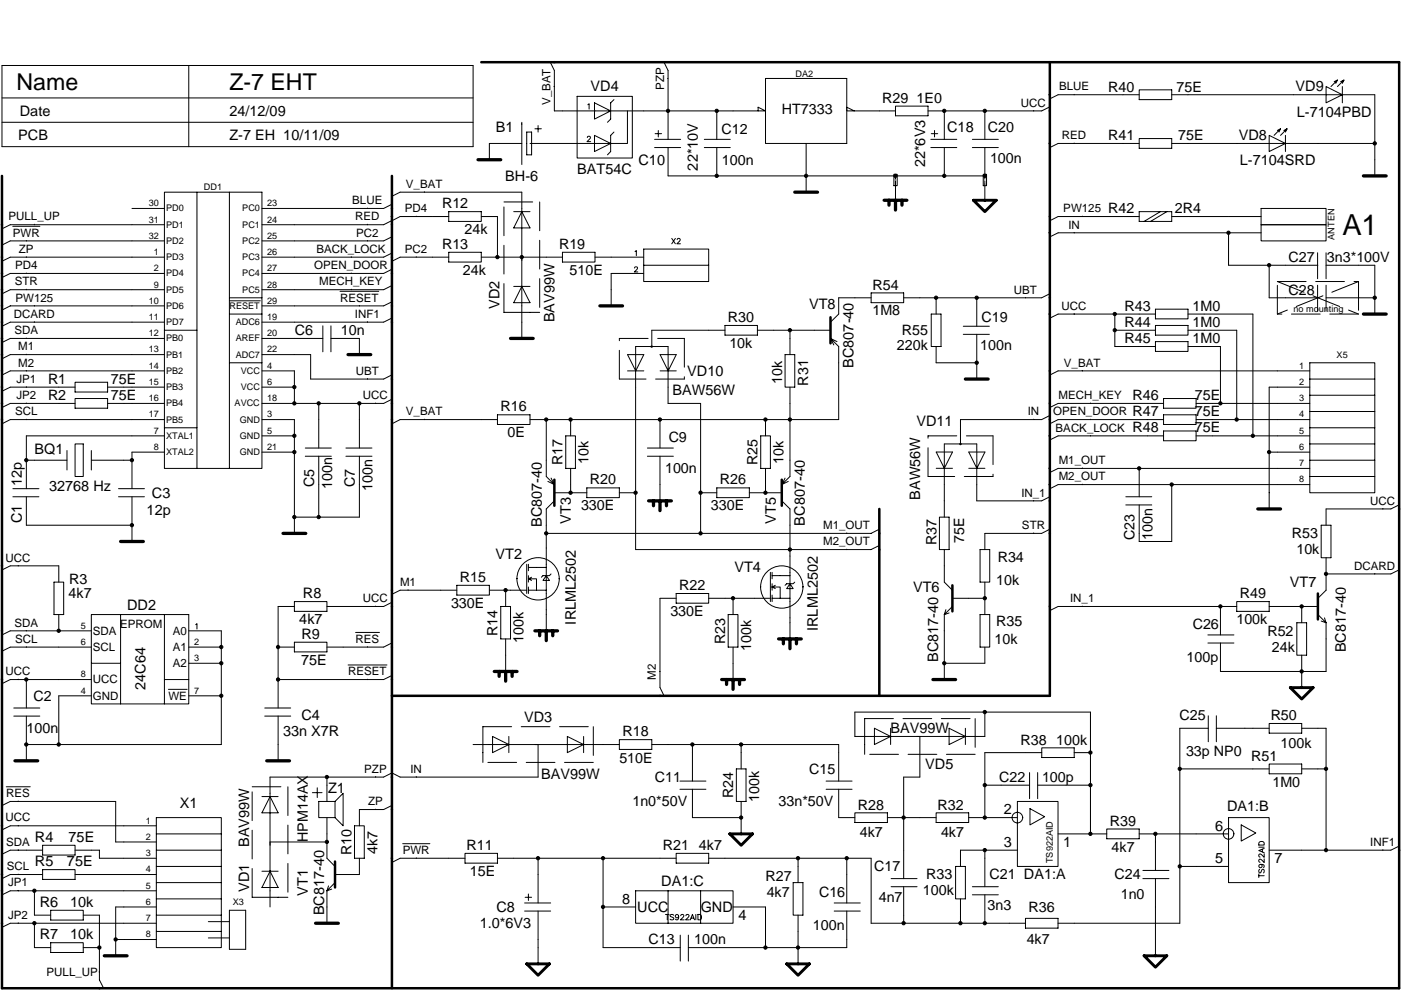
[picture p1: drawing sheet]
<svg xmlns="http://www.w3.org/2000/svg" width="297mm" height="210mm" viewBox="0 0 297 210" stroke-linecap="round" stroke-linejoin="round" font-family="sans-serif">
<path d="M102 13.2h194.6v196.3h-296.2v-172.2M222.6 13.2v134.3h-139.5M83.1 37.3v172.2M176.1 67.3v5.5M117.5 101.7v5.5M165.8 101.7v5.5M186.4 107.9v39.6M201.9 124.1v5.5M279.4 125.8v5.5M71 182.7v5.5" fill="none" stroke="#000" stroke-width=".53"/>
<g fill="none" stroke="#000" stroke-width=".21">
<path d="M.4 13.9h99.9v17.2h-99.9zM40 13.9v17.2M116.7 13.2l.8 1.7v8.6h12M117.5 18.4h.1M140.8 13.2l.8 1.7v1.7M141.6 16.6v12.9M162.3 16.6h17.2v13.8h-17.2zM241.5 19h6.9v2.1h-6.9zM281.2 18.4l3.4 1.7-3.4 1.7zM283.2 17.7l.4-.7-1.4 1.4M283.6 17l-.7 .3M284.6 17.7l.3-.7-1.3 1.4"/>
<path d="M284.6 18.4v3.4M284.9 17l-.7 .3M.4 25.9h99.9M.4 20.8h99.9M110.6 30.4h-6.8v3.5M110.6 25.9v9M111.7 28h1v4.8h-1zM113.4 27.3h1.4M114.1 26.6v1.4M122.4 20.4h11.7v13.1h-11.7zM124.5 29.2l.2-.3h.4l.1 .2-.1 .2-.6 .7h.7M124.6 22.2l.3-.2v1.1"/>
<path d="M126 21.8l3.5 1.7-3.5 1.8zM126 28.7l3.5 1.7-3.5 1.7zM129.6 23.5h32.7l-1.6-.8v.8M130.2 21.1l-.7 .7v3.5l-.7 .6M130.2 28l-.7 .7v3.4l-.7 .7M133 23.5v6.9h-20.6M138.8 29.5h5.5M138.8 31.3h5.5M138.9 28.3h1.4M139.6 27.7v1.3M141.6 31.3v6h67.2M149.3 29.5h5.5"/>
<path d="M149.3 31.3h5.5M152 23.5v6M152 31.3v6M170.9 30.4v10.3M181.1 23.5l-1.6-.8v.8h10.4M189.5 37h.7v2.4h-.7zM189.9 22.5h6.9v2.1h-6.9zM189.9 37.3v.7M189.9 38.3v4.2M197.4 29.5h5.5M197.4 31.3h5.5M197.4 28.3h1.4"/>
<path d="M198.1 27.7v1.3M200.2 23.5v6M200.2 31.3v6M206.2 29.5h5.5M206.2 31.3h5.5M208.5 37h.7v2.4h-.7zM208.8 23.5v6M208.8 31.3v6.7M208.8 38.3v4.2M219.2 23.4v.1M222.6 22.6l-1.8 .9h-24M227.8 20v.1"/>
<path d="M227.8 30.3v.1M241.5 29.4h6.9v2.1h-6.9zM241.5 30.4h-17.2l-1.7 .9M241.5 20.1h-17.2l-1.7 .9M248.4 20.1h43.1v17.2M248.4 30.4h43.1M269.1 28.7l3.4 1.7-3.4 1.7zM271.2 28l.3-.7-1.4 1.4M271.5 27.3l-.7 .4M272.5 28l.4-.7-1.4 1.4M272.5 28.7v3.4M272.9 27.3l-.7 .4"/>
<path d="M2.7 48h5.8M5.6 51v.1M5.6 54.4v.1M5.6 57.9v.1M7.3 47.5v.1M28 44.2h6.9M34.9 40.7h20.6v58.6h-20.6zM34.9 54.5h-32.7l-1.8 .9M34.9 58h-32.7l-1.8 .8M34.9 51.1h-32.7l-1.8 .9M34.9 47.6h-32.7l-1.8 .9M41.8 40.7v58.6"/>
<path d="M48.6 40.7v58.6M74.5 54.4v.1M74.5 57.9v.1M77.9 44.1v.1M77.9 47.5v.1M77.9 51v.1M83.1 53.7l-1.8 .8h-25.8M83.1 57.1l-1.8 .9h-25.8M83.1 50.2l-1.8 .9h-25.8M83.1 43.3l-1.8 .9h-25.8M83.1 46.8l-1.8 .8h-25.8M83.1 41.6l1.7-.9h25.8v31.1"/>
<path d="M88.3 45.8v.1M88.3 54.4v.1M90 40.7h.1M95.1 53.5h6.9v2.1h-6.9zM95.1 44.9h6.9v2h-6.9zM95.1 54.5h-10.3l-1.7 .9M95.1 45.9h-10.3l-1.7 .9M102 54.5h17.2M102 45.9h3.5v8.6M108.9 44.9h3.5M110.6 44.9l1.8 3.4h-3.5zM119.2 53.5h7v2.1h-7z"/>
<path d="M126.2 54.5h10.3M134.5 56.8l.2-.2 .5 .2-.2 .3-.5 .6h.7M134.6 53.3l.3-.2v1.1M136.5 52.8h13.8v6.9h-13.8zM136.5 58h-6.9v6.9M136.5 56.2h13.8M142.4 50.5l.8 1.2M143.2 50.5l-.8 1.2M143.6 50.8l.1-.2 .3-.1 .2 .4-.7 .8h.8M227.8 49.3v.1M229.5 45.8v.1M241.5 45.9h-17.2l-1.7 .9"/>
<path d="M241.5 44.9h6.9v2h-6.9zM246 44.9l-3.4 2M247.4 44.9l-3.5 2M248.4 45.9h19M260.5 49.4v6.8h18.9M267.4 44.2h13.8v3.4h-13.8zM267.4 47.6h13.8v3.5h-13.8zM267.4 49.4h-43.1l-1.7 .8M269.1 56.2v6.9h10.3M279.4 53.6v5.5M281.2 53.6v5.5M281.2 56.2h10.3v10.4"/>
<path d="M5.6 61.3v.1M5.6 71.7v.1M5.6 75.1v.1M5.6 78.5v.1M7.3 64.8v.1M7.3 68.2v.1M34.9 75.2h-32.7l-1.8 .9M34.9 78.6h-32.7l-1.8 .9M34.9 71.8h-32.7l-1.8 .8M34.9 61.4h-32.7l-1.8 .9M34.9 64.9h-32.7l-1.8 .8M34.9 68.3h-32.7l-1.8 .9"/>
<path d="M34.9 70h6.9M48.6 63.1h6.9M48.6 66.6h6.9M48.6 76.9h6.9M48.7 63.8h6.5M55.5 75.2h10.4v5.2h15.4l1.8-.9M55.5 78.6h6.9v6.9M55.5 71.8h12.9M68.4 69.1v5.5M70.2 71.8h6v3.4M70.2 69.1v5.5M72.1 61.8h8.2"/>
<path d="M74.5 61.3v.1M76.2 64.8v.1M77.9 68.2v.1M83.1 60.5l-1.8 .9h-25.8M83.1 67.4l-1.8 .9h-25.8M83.1 64l-1.8 .9h-25.8M108.9 60.7h3.5M110.6 60.7l1.8 3.5h-3.5zM133.1 75.2h3.4l-1.7 3.4zM133.1 78.6h3.4M134.8 78.6v37.9h49.9l1.7-.8M134.8 78.6v-5.1h6.8l.1 5.1"/>
<path d="M140 75.2h3.4l-1.7 3.4zM140 78.6h3.4M141.6 78.6v6.9h6.9v27.6M153.7 69h6.9v2.1h-6.9zM153.7 70h-15.5v3.5M160.6 70h15.5M166.5 75.2h2v6.9h-2zM167.5 70v5.2M176.1 71.8l.7 1.3M177.5 72.4l-1.4-.6 1.7 1.7v15.5h-65.4M184.7 62.1h6.9v2.1h-6.9zM184.7 63.1h-6.9v3.5l-1.7 1.7"/>
<path d="M197.4 66.6h2.1v6.9h-2.1zM198.5 73.5v3.4h8.6M198.5 63.1v3.5M204.2 69.2h5.6M204.2 70.9h5.6M207.1 63.1v6.1M207.1 70.9v9.5M217.4 63.1h.1M222.6 62.3l-1.8 .8h-29.2M227.8 66.5v.1M229.5 78.5v.1M236.4 66.6v6.9h8.6"/>
<path d="M236.4 70h8.6M245 72.4h6.9v2.1h-6.9zM245 65.6h6.9v2h-6.9zM245 69h6.9v2.1h-6.9zM245 66.6h-20.7l-1.7 .9M251.9 70h10.3v19M251.9 66.6h13.7v25.8M251.9 73.5h6.9v12M277.7 76.9h13.8v27.6h-13.8zM277.7 78.6h-53.4l-1.7 .9M279.4 60.5v5.5M281.2 63.1h10.3"/>
<path d="M281.2 60.5v5.5M5.6 82v.1M5.6 85.4v.1M5.6 88.9v.1M5.6 97.6h8.6M14.2 95.5v4.2M15.9 81h6.9v2.1h-6.9zM15.9 84.5h6.9v2.1h-6.9zM15.9 94.1h1.7v6.9h-1.7zM15.9 85.5h-13.7l-1.8 .9M15.9 82.1h-13.7l-1.8 .9M19.4 97.6h8.6"/>
<path d="M19.4 95.5v4.2M22.8 85.5h12.1M22.8 82.1h12.1M34.9 89h-32.7l-1.8 .9M34.9 95.9h-6.9v7.7M34.9 92.4h-29.3v11.2M34.9 90.7h6.9M55.5 89h6.9v24.1M55.5 82.1h6.9M55.5 92.4h6.9M55.5 95.9h6.9M64.7 96.7h5.5"/>
<path d="M64.7 95h5.5M67.6 85.5v9.5M67.6 96.7v12.9M73.3 96.7h5.6M73.3 95h5.6M76.2 85.5v9.5M76.2 96.7v12.9h-13.8M77.9 80.3v.1M79.6 85.4v.1M83.1 84.6l-1.8 .9h-25.8M90 88.9v.1M105.5 87.9h6.9v2.1h-6.9z"/>
<path d="M105.5 89h-20.7l-1.7 .9M115.8 89v12l1.7 1.7-1.3-.6M119.9 92.4h2.1v6.9h-2.1zM121 89v3.4M121 99.3v5.2M137.3 96.7h5.5M137.3 95h5.5M139.9 89v6M139.9 96.7v9.5M161.3 92.4h2v6.9h-2zM162.3 89v3.4M162.3 99.3v5.2"/>
<path d="M167.5 82.1v18.9l-1.7 1.7 1.3-.6M198.5 99.3h3.4M198.5 95.8h3.4l-1.7 3.5zM205.4 99.3h3.4M205.4 95.8h3.4l-1.7 3.5zM207.1 99.3v6.9h13.7l1.8-.9M207.1 99.3v-5.2h-6.9v15.5M219.2 89h-15.6v5.1M222.6 88.1l-1.8 .9-1.6-.1M229.5 99.2v.1M231.2 85.4v.1M231.2 88.9v.1"/>
<path d="M231.2 92.3v.1M241.5 99.3v6M246.7 87.9h6.9v2.1h-6.9zM246.7 91.4h6.9v2.1h-6.9zM246.7 84.5h6.9v2.1h-6.9zM246.7 85.5h-22.4l-1.7 .9M246.7 89h-22.4l-1.7 .9M246.7 92.4h-22.4l-1.7 .9M253.6 85.5h24.1M253.6 89h24.1M253.6 92.4h24.1M269.1 95.9h8.6"/>
<path d="M277.7 82.1h-8.6v25.8M277.7 99.3h-53.4l-1.7 .9M277.7 97.6h13.8M277.7 80.4h13.8M277.7 83.8h13.8M277.7 87.2h13.8M277.7 90.7h13.8M277.7 94.1h13.8M2.7 103.6h5.6M2.7 105.3h5.6M3.9 119.9v.1M5.6 105.3v6.1h22.4"/>
<path d="M25.1 103.6h5.5M25.1 105.3h5.5M28 105.3v9.5M111.7 119.6v6.2M112 119.6v1.4M116.8 101.4l.7 1.3M117.5 106.2l-1.7 1.7v25.9M117.5 104.5h6.9M124.4 103.4h6.9v2.1h-6.9zM131.3 104.5h3.5M148.5 104.5h3.5M152 103.4h6.9v2.1h-6.9z"/>
<path d="M158.9 104.5h6.9M165.8 106.2l1.7 1.7v27.6M166.5 101.4l-.7 1.3M179.5 113v.1M179.5 116.4v.1M186.4 112.2l-1.7 .9h-68.9M199.2 109.6h2v6.9h-2zM200.2 116.5v6.9l1.7 1.7M207.8 116.5h2v6.9h-2zM219.2 106.1v.1M219.2 113v.1M222.6 112.2l-1.8 .9h-12v3.4"/>
<path d="M229.5 102.7h.1M238.7 105.3h5.5M238.7 107.1h5.5M248.4 102.7v12.1h-6.9v-7.7M277.7 102.7h-53.4l-1.7 .9M277.7 101h13.8M280.1 111.4h2.1v6.9h-2.1zM281.2 118.3v6.8l-1.8 1.8M293.2 107.8v.1M296.6 107l-1.7 .9h-13.7v3.5M.4 120.8l1.8-.8h10.3v3.4M5.6 133.7v.1"/>
<path d="M5.6 137.1v.1M11.4 123.4h2.1v6.9h-2.1zM12.5 130.3v3.5M19.4 130.3h20.6v18.9h-20.6zM19.4 133.8h-17.2l-1.8 .8M19.4 137.2h-17.2l-1.8 .9M25.6 130.3v18.9M34.9 130.3v18.9M40 133.8h6.9v24.1h-41.3M40 137.2h6.9M41.5 132.4l.3-.2v1.2M59 137.2h3.4"/>
<path d="M62.4 136.2h6.9v2h-6.9zM62.4 127.6h6.9v2h-6.9zM62.4 128.6h-3.4v21.5M75.4 134.1h5.1M77.9 137.1v.1M79.6 128.5v.1M83.1 136.3l-1.8 .9h-12M83.1 127.7l-1.8 .9h-12M86.5 125.1h-1.7l-1.7 .9M86.5 125.1h10.4M96.9 124.1h6.9v2.1h-6.9zM103.8 125.1h7.9"/>
<path d="M106.2 128.6h2v6.9h-2zM107.2 125.1v3.5M107.2 135.5v6.9M112 122.7h1.7v2.4M112 125.1h3.8M112 122v1.4M112 124.5v1.3M112 120.3h3.8M112 122.7l.7 .4M112.7 122.4l-.7 .3M115.8 122l.7 1.1h-1.4zM116.8 121.7l-.3 .3h-1.4l-.3 .4"/>
<path d="M143.4 125.8h6.9v2.1h-6.9zM143.4 126.9h-3.5v18.9l.9 1.7M150.3 126.9h13M154.4 130.3h2.1v6.9h-2.1zM155.4 126.9v3.4M155.4 137.2v6.9M163.3 121.3v6.3M163.7 124.5h1.7v2.4M163.7 126.9h3.8M163.7 121.3v1.4M163.7 123.8v1.3M163.7 126.2v1.4"/>
<path d="M163.7 122h3.8M163.7 124.5l.7 .3M164.4 124.1l-.7 .4M167.5 123.8l.7 1h-1.4zM168.5 123.4l-.3 .4h-1.4l-.3 .3M200.2 130.3v13.8M200.6 129.3l-.4 1M201.2 130l-1 .3M201.9 126.9h6.9M201.9 128.6l-1.7 1.7M207.8 130.3h2v6.9h-2zM208.8 123.4v6.9"/>
<path d="M208.8 137.2v3.4h-8.6M229.5 128.5v.1M256.1 134.6h5.5M256.1 136.3h5.5M258.8 128.6v6M262.2 127.6h6.9v2h-6.9zM262.2 128.6h-37.9l-1.7 .9M269.1 128.6h10.3M275 132h2v6.9h-2zM276 128.6v3.4M276 138.9v6.9M279.4 130.3l1.8 1.7"/>
<path d="M280.1 131.7l1.1 .3M280.8 131l.4 1M281.2 132v10.4h-22.4v-6.1M291.5 121.6v.1M296.6 120.8l-1.7 .9h-13.7M2.9 150.1h5.5M2.9 151.8h5.5M3.9 144v.1M5.6 144.1v6M5.6 151.8v9.5M19.4 144.1h-17.2l-1.8 .8M19.4 147.5h-6.9v10.4"/>
<path d="M19.4 140.6h6.2M34.9 144.1h5.1M35.7 146.2h4M40 140.6h6.9M40 147.5h6.9M56.1 150.1h5.5M56.1 151.8h5.5M59 151.8v9.5M73.8 141h8.2M77.9 144v.1M83.1 143.2l-1.8 .9h-22.3M100.3 157.9h31"/>
<path d="M104.4 156.1l3.5 1.8-3.5 1.7zM107.9 156.1v3.5M114.1 157.9v6.9h-29.3l-1.7-.9-1.8 .9h-12M120.3 156.1l3.4 1.8-3.4 1.7zM123.7 156.1v3.5M131.3 156.8h6.9v2.1h-6.9zM138.2 157.9h39.6v7.7M139.8 142.4h.1M146.8 157.9v7.7M157.1 157.9v5.1M185.4 154.4l3.4 1.7-3.4 1.8zM188.8 154.4v3.5"/>
<path d="M195 156.1v8.7h-3.4v21.5M201.2 154.4l3.5 1.7-3.5 1.8zM204.7 154.4v3.5M208.8 151v5.1h-27.6v-5.1h50v25.8M220.9 158.6h6.9v2h-6.9zM220.9 159.6h-12.1v13.8M227.8 159.6h3.4M256.2 154.4h-6.1v41.3h-25.8M256.2 151.8v5.5M257.9 154.4h11.2M257.9 151.8v5.5M269.1 153.4h6.9v2h-6.9z"/>
<path d="M276 154.4h5.2v25.9M.4 170.8l1.8-.9h22.3v8.6h8.6M1.3 166.8h5.1M3.9 169.8v.1M3.9 175v.1M9 179.2h6.9v2.1h-6.9zM33.1 173.4h13.8v27.5h-13.8zM33.1 175.1h-30.9l-1.8 .9M33.1 176.8h13.8M55.5 168.9h3.5M57.3 168.9l1.7 3.4h-3.5zM66.2 168.1h2.1"/>
<path d="M67.3 167v2.1M67.6 169.9h3.4v3.5h-3.4zM69.3 173.4v5.1h-12M69.3 169.9v-5.1h-12v27.5M69.3 178.5v3.5l1.7 1.7M71 169.9l1.7-1.7v6.9l-1.7-1.7M75.2 175.1h2v6.9h-2zM79.6 164.7v.1M79.6 171.6h.1M83.1 170.8l-1.8 .8h-5.1v3.5M85.4 178.9h5.7M88.3 164.7v.1"/>
<path d="M144.2 165.6h5.5M144.2 167.3h5.5M146.8 167.3v6.1h10.3M156.1 163h2.1v6.9h-2.1zM157.1 169.9v6.9M175.2 165.6h5.5M175.2 167.3h5.5M177.8 167.3v6.1h3.4M181.2 172.3h6.9v2.1h-6.9zM188.1 173.4h10.4M198.5 172.3h6.9v2.1h-6.9zM205.4 173.4h10.3"/>
<path d="M208.8 166.5h9.5M215.7 169.9h8.6v13.8h-8.6zM218.3 163.8v5.5M218.4 171.4l3.1 1.8-3.1 1.7zM220 166.5h11.2M220 163.8v5.5M224.3 176.8h10.4M234.7 175.8h6.8v2h-6.8zM241.5 176.8h19M245 176.8v7.8M250.1 163h19M260.5 173.4h8.6v13.7h-8.6z"/>
<path d="M263.2 174.9l3.1 1.7-3.1 1.7zM266.9 179.6h1.1M267.1 178.5h.8l.1 .7h-1.1zM268 179.9l-1.1 .4 1.1 .5M269.1 162h6.9v2.1h-6.9zM276 163h5.2M296.6 179.4l-1.7 .9h-25.8M3.9 180.2v.1M3.9 185.3v.1M3.9 188.8v.1M3.9 195.7h.1M7.3 188.9v5.1h3.4"/>
<path d="M7.3 195.7v5.2h3.4M9 184.4h6.9v2.1h-6.9zM9 185.4h-6.8l-1.8 .9M9 180.3h-6.8l-1.8 .8M10.7 199.9h6.9v2.1h-6.9zM10.7 193h6.9v2.1h-6.9zM15.9 185.4h17.2M15.9 180.3h5.2v1.7h12M17.6 194h3.5v13.8l.9 1.7M24.5 199.2h8.6M33.1 195.7h-30.9l-1.8 .9M33.1 188.9h-30.9l-1.8 .8"/>
<path d="M33.1 180.3h13.8M33.1 192.3h-8.6v10.3M33.1 183.7h13.8M33.1 187.1h13.8M33.1 194h13.8M33.1 190.6h13.8M33.1 197.5h13.8M44.2 198.9h4.4M44.2 195.4h4.4M48.6 193h3.5v8.3h-3.5zM55.5 184.7h3.5M57.3 184.7l1.7 3.5h-3.5z"/>
<path d="M69.3 188.9v6.8M69.7 187.8l-.4 1.1M70.3 188.5l-1 .4M71 187.1l-1.7 1.8M76.2 182v3.4h-5.2M88.3 181.9v.1M98.6 180.9h6.9v2.1h-6.9zM98.6 182h-13.8l-1.7 .9M105.5 182h37.9M111.2 193.2h5.6M111.2 191.5h5.6M111.3 190.2h1.4"/>
<path d="M112 189.5v1.4M114.1 182v9.5M114.1 193.2v11.2M127.9 192.3h6.9M127.9 182v18.9h16.3M134.8 188.9h20.6v6.8h-20.6zM141.1 193.9h.8M141.5 193.9v1.1M141.6 188.9v6.8M142.9 194.1l-.3-.2-.5 .2 .1 .2 .7 .4v.2l-.3 .1-.5-.1M143.4 180.9h6.9v2.1h-6.9zM143.9 194.3a.36 .36 0 0 1-.5 .3 .36 .36 0 0 1-.2-.6 .36 .36 0 0 1 .6 .1l.1 .2a.54 .54 0 0 1-.5 .7l-.2-.1"/>
<path d="M144.2 198.3v5.5M144.3 194.2l.2-.3 .5 .2-.2 .4-.5 .5h.8M145.4 194.2l.2-.3 .5 .2-.2 .4-.5 .5h.8M145.9 198.3v5.5M146.4 195l.4-1.1 .5 1.1M146.5 194.6h.6M147.5 193.9v1.1M148 193.9h.4a.61 .61 0 0 1 .3 .6 .61 .61 0 0 1-.3 .5h-.4zM148.5 188.9v6.8M150.3 182h34.4v13.7h32.7M155.4 192.3h6.9v8.6M168.2 187.1h2v6.9h-2z"/>
<path d="M169.2 182v5.1M169.2 194v10.4M176.9 193.2h5.5M176.9 191.5h5.5M179.5 193.2v7.7h-33.6M179.5 182v9.5M188.9 186.3h5.5M188.9 188h5.5M191.6 188v7.7M202.6 183.7h2.1v6.9h-2.1zM203.6 190.6v5.1M206.2 188h5.5"/>
<path d="M206.2 189.7h5.5M208.8 180.3v7.7M208.8 189.7v6M215.7 180.3h-12.1v3.4M217.4 194.7h6.9v2.1h-6.9zM242.3 186.3h5.5M242.3 184.6h5.5M245 186.3v16.3M250.1 183.7h10.4M266.9 185.7h1.1M266.9 185.3v.8M267.1 184.3l-.2 .3 .2 .5 .2-.1 .4-.7h.2l.1 .3-.1 .5"/>
<path d="M267.3 183.3a.36 .36 0 0 1 .3 .4 .36 .36 0 0 1-.6 .2 .36 .36 0 0 1 .1-.6h.2a.54 .54 0 0 1 .7 .4l-.1 .2M267.6 180.1v.5M268 182.1v.8l-.5-.6-.4-.1-.2 .4 .3 .2M268 181v.8l-.5-.6-.4-.1-.2 .4 .3 .2M293.2 180.2v.1M17.6 200.9h3.5M21 206.1h.1"/>
<circle cx="138.2" cy="73.5" r=".15"/>
<circle cx="203.6" cy="94.1" r=".15"/>
<circle cx="114.1" cy="122.7" r="4.5"/>
<circle cx="165.7" cy="124.5" r="4.5"/>
<circle cx="215.7" cy="173.4" r="1.13"/>
<circle cx="260.5" cy="176.8" r="1.13"/>
</g>
<g fill="#000" stroke="#000" stroke-width=".21">
<circle cx="141.6" cy="23.5" r=".35"/>
<circle cx="152" cy="23.5" r=".35"/>
<circle cx="152" cy="37.3" r=".35"/>
<circle cx="170.9" cy="37.3" r=".35"/>
<circle cx="189.8" cy="37.3" r=".35"/>
<circle cx="200.2" cy="23.5" r=".35"/>
<circle cx="200.2" cy="37.3" r=".35"/>
<circle cx="208.8" cy="23.5" r=".35"/>
<circle cx="208.8" cy="37.3" r=".35"/>
<circle cx="291.5" cy="30.4" r=".35"/>
<circle cx="105.5" cy="54.5" r=".35"/>
<circle cx="110.6" cy="54.5" r=".35"/>
<circle cx="260.5" cy="49.3" r=".35"/>
<circle cx="269.1" cy="56.2" r=".35"/>
<circle cx="167.5" cy="70" r=".35"/>
<circle cx="198.5" cy="63.1" r=".35"/>
<circle cx="207.1" cy="76.9" r=".35"/>
<circle cx="207.1" cy="63.1" r=".35"/>
<circle cx="236.4" cy="70" r=".35"/>
<circle cx="236.4" cy="66.6" r=".35"/>
<circle cx="291.5" cy="63.1" r=".35"/>
<circle cx="5.6" cy="97.6" r=".35"/>
<circle cx="28" cy="97.6" r=".35"/>
<circle cx="62.4" cy="92.4" r=".35"/>
<circle cx="62.4" cy="95.9" r=".35"/>
<circle cx="62.4" cy="82.1" r=".35"/>
<circle cx="62.4" cy="85.5" r=".35"/>
<circle cx="67.6" cy="85.5" r=".35"/>
<circle cx="76.2" cy="85.5" r=".35"/>
<circle cx="115.8" cy="89" r=".35"/>
<circle cx="121" cy="89" r=".35"/>
<circle cx="139.9" cy="89" r=".35"/>
<circle cx="162.3" cy="89" r=".35"/>
<circle cx="167.5" cy="89" r=".35"/>
<circle cx="241.5" cy="99.3" r=".35"/>
<circle cx="258.7" cy="85.5" r=".35"/>
<circle cx="262.2" cy="89" r=".35"/>
<circle cx="265.6" cy="92.4" r=".35"/>
<circle cx="269.1" cy="95.9" r=".35"/>
<circle cx="28" cy="111.3" r=".35"/>
<circle cx="62.4" cy="109.6" r=".35"/>
<circle cx="67.6" cy="109.6" r=".35"/>
<circle cx="115.8" cy="113.1" r=".35"/>
<circle cx="121" cy="104.5" r=".35"/>
<circle cx="134.8" cy="104.5" r=".35"/>
<circle cx="148.5" cy="113.1" r=".35"/>
<circle cx="148.5" cy="104.5" r=".35"/>
<circle cx="162.3" cy="104.5" r=".35"/>
<circle cx="167.5" cy="116.5" r=".35"/>
<circle cx="248.4" cy="102.7" r=".35"/>
<circle cx="12.5" cy="133.7" r=".35"/>
<circle cx="46.9" cy="137.2" r=".35"/>
<circle cx="59" cy="137.2" r=".35"/>
<circle cx="107.2" cy="125.1" r=".35"/>
<circle cx="155.4" cy="126.8" r=".35"/>
<circle cx="208.8" cy="126.8" r=".35"/>
<circle cx="258.7" cy="128.6" r=".35"/>
<circle cx="276" cy="128.6" r=".35"/>
<circle cx="281.1" cy="121.7" r=".35"/>
<circle cx="5.6" cy="157.8" r=".35"/>
<circle cx="5.6" cy="144.1" r=".35"/>
<circle cx="12.5" cy="157.8" r=".35"/>
<circle cx="46.9" cy="147.5" r=".35"/>
<circle cx="46.9" cy="140.6" r=".35"/>
<circle cx="59" cy="144.1" r=".35"/>
<circle cx="146.8" cy="157.8" r=".35"/>
<circle cx="157.1" cy="157.8" r=".35"/>
<circle cx="200.2" cy="140.6" r=".35"/>
<circle cx="208.8" cy="151" r=".35"/>
<circle cx="231.2" cy="159.6" r=".35"/>
<circle cx="276" cy="142.4" r=".35"/>
<circle cx="69.3" cy="164.7" r=".35"/>
<circle cx="69.3" cy="178.5" r=".35"/>
<circle cx="157.1" cy="173.3" r=".35"/>
<circle cx="191.6" cy="173.3" r=".35"/>
<circle cx="208.8" cy="166.5" r=".35"/>
<circle cx="208.8" cy="173.3" r=".35"/>
<circle cx="231.2" cy="176.8" r=".35"/>
<circle cx="231.2" cy="166.5" r=".35"/>
<circle cx="245" cy="176.8" r=".35"/>
<circle cx="250.1" cy="163" r=".35"/>
<circle cx="281.1" cy="163" r=".35"/>
<circle cx="7.3" cy="195.7" r=".35"/>
<circle cx="7.3" cy="188.9" r=".35"/>
<circle cx="24.5" cy="199.2" r=".35"/>
<circle cx="114.1" cy="182" r=".35"/>
<circle cx="127.9" cy="182" r=".35"/>
<circle cx="127.9" cy="192.3" r=".35"/>
<circle cx="169.2" cy="182" r=".35"/>
<circle cx="179.5" cy="182" r=".35"/>
<circle cx="191.6" cy="195.7" r=".35"/>
<circle cx="203.6" cy="195.7" r=".35"/>
<circle cx="208.8" cy="195.7" r=".35"/>
<circle cx="208.8" cy="180.2" r=".35"/>
<circle cx="250.1" cy="183.7" r=".35"/>
<circle cx="281.1" cy="180.2" r=".35"/>
<circle cx="21.1" cy="200.9" r=".35"/>
<circle cx="162.3" cy="200.9" r=".35"/>
<circle cx="169.2" cy="200.9" r=".35"/>
</g>
<g fill="none" stroke="#000" stroke-width=".21" stroke-dasharray="6.1 2">
<path d="M106.8 42.8h7.6M114.4 42.8v23.4M270.8 59.7h17.2M270.8 59.7l17.2 6.9M288 59.7v6.9M288 59.7l-17.2 6.9M106.8 66.2v-23.4M112.4 66.2h-5.6M114.4 66.2h-2M131.3 71.8h13.8M145.1 71.8v8.6M270.8 66.6v-6.9"/>
<path d="M288 66.6h-17.2M131.3 80.4v-8.6M145.1 80.4h-13.8M196.8 92.4h13.7M210.5 92.4v8.6M196.8 101v-8.6M210.5 101h-13.7M102.4 159.6v-5.5M102.4 154.1h23.4M125.8 154.1v7.5M183.3 159.9v-2M183.3 157.9v-5.5"/>
<path d="M183.3 152.4h23.5M206.8 159.9h-23.5M206.8 152.4v7.5M53.5 166.8h7.5M61 166.8v23.4M102.4 161.6v-2M125.8 161.6h-23.4M53.5 190.2v-23.4M59 190.2h-5.5M61 190.2h-2"/>
</g>
<g fill="none" stroke="#000" stroke-width=".7">
<path d="M101.3 33.9h4.9M289.1 37.3h4.8M168.5 40.7h4.8M187.4 42.5h4.9M188.5 42.5v1M189.9 42.5v2M191.2 42.5v1M73.8 75.2h4.8M108.2 71.8h4.8M127.2 64.9h4.8M289.1 66.6h4.8M204.7 80.4h4.8"/>
<path d="M25.6 114.8h4.8M60 113.1h4.8M137.5 106.2h4.8M138.6 106.2v1M139.9 106.2v2.1M141.3 106.2v1M266.7 107.9h4.8M113.4 133.8h4.8M114.4 133.8v1M115.8 133.8v2M117.2 133.8v1M165.1 135.5h4.8"/>
<path d="M166.1 135.5v1M167.5 135.5v2M168.9 135.5v1M104.8 142.4h4.8M105.8 142.4v1M107.2 142.4v2M108.6 142.4v1M153 144.1h4.8M154 144.1v1M155.4 144.1v2.1M156.8 144.1v1M197.8 144.1h4.8"/>
<path d="M3.2 161.3h4.8M56.6 161.3h4.8M66.9 195.7h4.8M22.1 202.6h4.8"/>
</g>
<path d="M206.4 42.5h4.8l-2.4 2.4zM273.6 145.8h4.8l-2.4 2.4zM154.7 176.8h4.9l-2.5 2.4zM111.7 204.4h4.8l-2.4 2.4zM166.8 204.4h4.8l-2.4 2.4zM242.6 202.6h4.8l-2.4 2.5z" fill="none" stroke="#000" stroke-width=".61"/>
<text font-size="6.1" x="284.6" y="49.8">A1</text>
<g font-size="4.9">
<text x="3.5" y="19">Name</text>
<text x="48.6" y="19">Z-7 EHT</text>
</g>
<g font-size="3.1">
<text x="125.2" y="19.4">VD4</text>
<text x="274.7" y="19.4">VD9</text>
<text x="3.9" y="29.7">PCB</text>
<text x="4.2" y="24.6">Date</text>
<text x="48.6" y="29.7">Z-7 EH 10/11/09</text>
<text x="48.6" y="24.6">24/12/09</text>
<text x="105.2" y="28">B1</text>
<text x="200.8" y="28">C18</text>
<text x="262.7" y="29.7">VD8</text>
<text x="275" y="24.9">L-7104PBD</text>
<text x="135.4" y="34.9">C10</text>
<text x="196.1" y="35.5" transform="rotate(-90 196.1 35.5)">22*6V3</text>
<text x="262.9" y="34.9">L-7104SRD</text>
<text x="107.1" y="38.3">BH-6</text>
<text x="122.4" y="37">BAT54C</text>
<text x="147.9" y="36.2" transform="rotate(-90 147.9 36.2)">22*10V</text>
<text x="105.9" y="65.4" transform="rotate(-90 105.9 65.4)">VD2</text>
<text x="171.5" y="65.5">VT8</text>
<text x="117.6" y="68.3" transform="rotate(-90 117.6 68.3)">BAV99W</text>
<text x="181" y="78" transform="rotate(-90 181 78)">BC807-40</text>
<text x="142.6" y="83.8">BAW56W</text>
<text x="145.7" y="79.7">VD10</text>
<text x="194.3" y="90.3">VD11</text>
<text x="7.3" y="96.2">BQ1</text>
<text x="4.6" y="103.1" transform="rotate(-90 4.6 103.1)">12p</text>
<text x="10.4" y="104.1">32768 Hz</text>
<text x="32.2" y="105.5">C3</text>
<text x="195.1" y="106" transform="rotate(-90 195.1 106)">BAW56W</text>
<text x="4.6" y="110.9" transform="rotate(-90 4.6 110.9)">C1</text>
<text x="31.1" y="109.3">12p</text>
<text x="114.8" y="111.8" transform="rotate(-90 114.8 111.8)">BC807-40</text>
<text x="121" y="111.1" transform="rotate(-90 121 111.1)">VT3</text>
<text x="164.5" y="111.1" transform="rotate(-90 164.5 111.1)">VT5</text>
<text x="170.7" y="111.4" transform="rotate(-90 170.7 111.4)">BC807-40</text>
<text x="105.1" y="118.6">VT2</text>
<text x="155.7" y="121.3">VT4</text>
<text x="193.6" y="125.5">VT6</text>
<text x="273.5" y="124.4">VT7</text>
<text x="27" y="129.3">DD2</text>
<text x="64.2" y="126.9">R8</text>
<text x="63.5" y="132.4">4k7</text>
<text x="63.9" y="135.5">R9</text>
<text x="122.1" y="132.4" transform="rotate(-90 122.1 132.4)">IRLML2502</text>
<text x="173.4" y="133.8" transform="rotate(-90 173.4 133.8)">IRLML2502</text>
<text x="63.8" y="141">75E</text>
<text x="198.9" y="140.4" transform="rotate(-90 198.9 140.4)">BC817-40</text>
<text x="285.4" y="138.3" transform="rotate(-90 285.4 138.3)">BC817-40</text>
<text x="30.8" y="146.3" transform="rotate(-90 30.8 146.3)">24C64</text>
<text x="63.9" y="152.7">C4</text>
<text x="111.1" y="153">VD3</text>
<text x="188.8" y="155.4">BAV99W</text>
<text x="60" y="156.1">33n X7R</text>
<text x="114.7" y="165.1">BAV99W</text>
<text x="196.2" y="163">VD5</text>
<text x="38.1" y="171.3">X1</text>
<text x="69.6" y="168.2">Z1</text>
<text x="212.8" y="172.7">2</text>
<text x="260.2" y="172">DA1:B</text>
<text x="7.4" y="178.5">R4</text>
<text x="14.5" y="178.5">75E</text>
<text x="52.8" y="179.6" transform="rotate(-90 52.8 179.6)">BAV99W</text>
<text x="212.8" y="179.6">3</text>
<text x="225.4" y="179.6">1</text>
<text x="257.6" y="176.1">6</text>
<text x="7.4" y="183.7">R5</text>
<text x="14.2" y="183.7">75E</text>
<text x="257.6" y="183">5</text>
<text x="270.2" y="183">7</text>
<text x="52.8" y="189.1" transform="rotate(-90 52.8 189.1)">VD1</text>
<text x="65.3" y="190" transform="rotate(-90 65.3 190)">VT1</text>
<text x="131.9" y="191.6">8</text>
<text x="140.2" y="187.8">DA1:C</text>
<text x="8.4" y="192.3">R6</text>
<text x="14.9" y="192.3">10k</text>
<text x="68.7" y="194.1" transform="rotate(-90 68.7 194.1)">BC817-40</text>
<text x="101.7" y="196.8">1.0*6V3</text>
<text x="105.2" y="193.3">C8</text>
<text x="135.1" y="193.3">UCC</text>
<text x="148.6" y="193.3">GND</text>
<text x="156.6" y="195.1">4</text>
<text x="8.4" y="199.2">R7</text>
<text x="14.9" y="199.2">10k</text>
</g>
<g font-size="3">
<text x="187.1" y="21.8">R29 1E0</text>
<text x="234.9" y="19.4">R40</text>
<text x="249.5" y="19.4">75E</text>
<text x="153" y="28.3">C12</text>
<text x="165.8" y="24.2">HT7333</text>
<text x="209.5" y="28">C20</text>
<text x="234.9" y="29.7">R41</text>
<text x="249.8" y="29.7">75E</text>
<text x="153.1" y="34.9">100n</text>
<text x="209.9" y="34.5">100n</text>
<text x="93.7" y="44.2">R12</text>
<text x="234.9" y="45.2">R42</text>
<text x="249.1" y="45.2">2R4</text>
<text x="93.7" y="52.8">R13</text>
<text x="98.5" y="49.7">24k</text>
<text x="118.5" y="52.8">R19</text>
<text x="98.1" y="58.3">24k</text>
<text x="120.8" y="58.3">510E</text>
<text x="273.2" y="55.5">C27</text>
<text x="281.3" y="55.5">3n3*100V</text>
<text x="185" y="61.4">R54</text>
<text x="238.4" y="65.9">R43</text>
<text x="252.8" y="65.9">1M0</text>
<text x="273.2" y="62.4">C28</text>
<text x="62.5" y="71.1">C6</text>
<text x="72.3" y="71.1">10n</text>
<text x="154.3" y="68.3">R30</text>
<text x="185" y="66.9">1M8</text>
<text x="191.2" y="71">R55</text>
<text x="208.1" y="68.3">C19</text>
<text x="238.4" y="69.3">R44</text>
<text x="252.8" y="69.3">1M0</text>
<text x="154.6" y="73.8">10k</text>
<text x="190.2" y="74.1">220k</text>
<text x="207.8" y="74.1">100n</text>
<text x="238.4" y="72.7">R45</text>
<text x="252.8" y="72.7">1M0</text>
<text x="10.2" y="81.4">R1</text>
<text x="23.5" y="81.4">75E</text>
<text x="165.8" y="81.4" transform="rotate(-90 165.8 81.4)">10k</text>
<text x="171.3" y="81.8" transform="rotate(-90 171.3 81.8)">R31</text>
<text x="10.2" y="84.9">R2</text>
<text x="23.5" y="84.9">75E</text>
<text x="106.1" y="87.2">R16</text>
<text x="240.1" y="88.2">R47</text>
<text x="240.1" y="84.8">R46</text>
<text x="253.3" y="88.2">75E</text>
<text x="253.3" y="84.8">75E</text>
<text x="107.6" y="92.7">0E</text>
<text x="141.8" y="93.8">C9</text>
<text x="240.1" y="91.7">R48</text>
<text x="253.3" y="91.7">75E</text>
<text x="119.3" y="98.7" transform="rotate(-90 119.3 98.7)">R17</text>
<text x="124.8" y="98.4" transform="rotate(-90 124.8 98.4)">10k</text>
<text x="141" y="100.3">100n</text>
<text x="160.6" y="98.7" transform="rotate(-90 160.6 98.7)">R25</text>
<text x="166.1" y="98.4" transform="rotate(-90 166.1 98.4)">10k</text>
<text x="66.6" y="103.3" transform="rotate(-90 66.6 103.3)">C5</text>
<text x="70.4" y="103.7" transform="rotate(-90 70.4 103.7)">100n</text>
<text x="75.2" y="103.3" transform="rotate(-90 75.2 103.3)">C7</text>
<text x="79" y="104.1" transform="rotate(-90 79 104.1)">100n</text>
<text x="125.1" y="102.7">R20</text>
<text x="152.6" y="102.7">R26</text>
<text x="123.2" y="108.2">330E</text>
<text x="150.7" y="108.2">330E</text>
<text x="198.6" y="115.5" transform="rotate(-90 198.6 115.5)">R37</text>
<text x="204.4" y="115" transform="rotate(-90 204.4 115)">75E</text>
<text x="211.5" y="119.3">R34</text>
<text x="240.6" y="114.5" transform="rotate(-90 240.6 114.5)">C23</text>
<text x="244.3" y="114.4" transform="rotate(-90 244.3 114.4)">100n</text>
<text x="273.9" y="114.1">R53</text>
<text x="274.9" y="117.5">10k</text>
<text x="14.7" y="123.8">R3</text>
<text x="97.5" y="123.4">R15</text>
<text x="144" y="125.1">R22</text>
<text x="211.2" y="124.1">10k</text>
<text x="14.5" y="126.9">4k7</text>
<text x="95.6" y="128.9">330E</text>
<text x="142.1" y="130.6">330E</text>
<text x="262.9" y="126.8">R49</text>
<text x="105.5" y="134.8" transform="rotate(-90 105.5 134.8)">R14</text>
<text x="111" y="136.2" transform="rotate(-90 111 136.2)">100k</text>
<text x="153.7" y="136.5" transform="rotate(-90 153.7 136.5)">R23</text>
<text x="159.3" y="137.9" transform="rotate(-90 159.3 137.9)">100k</text>
<text x="210.9" y="136.5">10k</text>
<text x="211.2" y="132.7">R35</text>
<text x="252.9" y="133.4">C26</text>
<text x="262.1" y="132.3">100k</text>
<text x="268.7" y="134.7">R52</text>
<text x="251.6" y="140.3">100p</text>
<text x="269.7" y="138.2">24k</text>
<text x="7.1" y="148.5">C2</text>
<text x="5.6" y="155.4">100n</text>
<text x="250.1" y="152.7">C25</text>
<text x="269.4" y="152.7">R50</text>
<text x="131.3" y="161.7">510E</text>
<text x="132" y="156.1">R18</text>
<text x="216.4" y="157.9">R38</text>
<text x="224" y="157.9">100k</text>
<text x="251.5" y="160.3">33p NP0</text>
<text x="265.3" y="161.3">R51</text>
<text x="271.5" y="158.6">100k</text>
<text x="138.9" y="165.8">C11</text>
<text x="171.6" y="164.1">C15</text>
<text x="211.9" y="165.8">C22</text>
<text x="220.9" y="165.8">100p</text>
<text x="269.8" y="166.8">1M0</text>
<text x="134.1" y="170.9">1n0*50V</text>
<text x="155.5" y="169.3" transform="rotate(-90 155.5 169.3)">R24</text>
<text x="161" y="170" transform="rotate(-90 161 170)">100k</text>
<text x="165.1" y="170.9">33n*50V</text>
<text x="181.9" y="171.7">R28</text>
<text x="198.8" y="171.7">R32</text>
<text x="65.3" y="178.5" transform="rotate(-90 65.3 178.5)">HPM14AX</text>
<text x="182.3" y="177.5">4k7</text>
<text x="199.5" y="177.5">4k7</text>
<text x="235.3" y="175.1">R39</text>
<text x="74.5" y="181.3" transform="rotate(-90 74.5 181.3)">R10</text>
<text x="80" y="181" transform="rotate(-90 80 181)">4k7</text>
<text x="98.9" y="180.3">R11</text>
<text x="99.6" y="185.8">15E</text>
<text x="140.6" y="180.3">R21 4k7</text>
<text x="185.4" y="184.7">C17</text>
<text x="235.7" y="180.6">4k7</text>
<text x="162.3" y="186.8">R27</text>
<text x="162.6" y="190.2">4k7</text>
<text x="173.6" y="190.2">C16</text>
<text x="186.3" y="191.3">4n7</text>
<text x="195.7" y="189.9">100k</text>
<text x="196.4" y="186.4">R33</text>
<text x="209.8" y="186.4">C21 DA1:A</text>
<text x="236.3" y="186.4">C24</text>
<text x="237.6" y="190.6">1n0</text>
<text x="172.4" y="197.1">100n</text>
<text x="209.4" y="193">3n3</text>
<text x="218.1" y="193.3">R36</text>
<text x="137.5" y="200.2">C13</text>
<text x="147.2" y="200.2">100n</text>
<text x="217.7" y="200.2">4k7</text>
</g>
<g font-size="2.4">
<text x="116.7" y="22.3" transform="rotate(-90 116.7 22.3)">V_BAT</text>
<text x="140.8" y="19" transform="rotate(-90 140.8 19)">PZP</text>
<text x="216.5" y="22.6">UCC</text>
<text x="224.5" y="19.2">BLUE</text>
<text x="225.1" y="29.5">RED</text>
<text x="86.1" y="39.8">V_BAT</text>
<text x="1.8" y="46.7">PULL_UP</text>
<text x="74.7" y="43.3">BLUE</text>
<text x="75.3" y="46.7">RED</text>
<text x="85.8" y="45">PD4</text>
<text x="225.4" y="45">PW125</text>
<text x="2.7" y="50.2">PWR</text>
<text x="4" y="53.6">ZP</text>
<text x="67.1" y="53.6">BACK_LOCK</text>
<text x="75.5" y="50.2">PC2</text>
<text x="85.8" y="53.6">PC2</text>
<text x="226.5" y="48.5">IN</text>
<text x="3.2" y="57">PD4</text>
<text x="66.6" y="57">OPEN_DOOR</text>
<text x="3.1" y="60.5">STR</text>
<text x="3.3" y="63.9">PW125</text>
<text x="67.7" y="60.5">MECH_KEY</text>
<text x="72.1" y="63.9">RESET</text>
<text x="215" y="62.2">UBT</text>
<text x="225.1" y="65.7">UCC</text>
<text x="2.9" y="67.4">DCARD</text>
<text x="3" y="70.8">SDA</text>
<text x="75.2" y="67.4">INF1</text>
<text x="3.9" y="77.7">M2</text>
<text x="3.9" y="74.3">M1</text>
<text x="225.6" y="77.7">V_BAT</text>
<text x="3.5" y="81.2">JP1</text>
<text x="75.5" y="79.4">UBT</text>
<text x="3.2" y="88.1">SCL</text>
<text x="3.5" y="84.6">JP2</text>
<text x="77" y="84.6">UCC</text>
<text x="86.1" y="88.1">V_BAT</text>
<text x="217.9" y="88.1">IN</text>
<text x="223.3" y="88.1">OPEN_DOOR</text>
<text x="224.4" y="84.6">MECH_KEY</text>
<text x="223.8" y="91.5">BACK_LOCK</text>
<text x="224.5" y="98.4">M1_OUT</text>
<text x="224.5" y="101.8">M2_OUT</text>
<text x="216.6" y="105.3">IN_1</text>
<text x="290.5" y="107">UCC</text>
<text x="174.5" y="112.2">M1_OUT</text>
<text x="216.7" y="112.2">STR</text>
<text x="1.2" y="119.1">UCC</text>
<text x="174.5" y="115.6">M2_OUT</text>
<text x="84.8" y="124.2">M1</text>
<text x="287.1" y="120.8">DCARD</text>
<text x="77" y="127.7">UCC</text>
<text x="226.9" y="127.7">IN_1</text>
<text x="3" y="132.8">SDA</text>
<text x="3.2" y="136.3">SCL</text>
<text x="19.7" y="134.6">SDA</text>
<text x="25.5" y="133.2">EPROM</text>
<text x="36.7" y="134.6">A0</text>
<text x="75.4" y="136.3">RES</text>
<text x="1.2" y="143.2">UCC</text>
<text x="19.7" y="138">SCL</text>
<text x="36.7" y="138">A1</text>
<text x="36.7" y="141.4">A2</text>
<text x="73.8" y="143.2">RESET</text>
<text x="19.7" y="148.3">GND</text>
<text x="19.7" y="144.9">UCC</text>
<text x="35.7" y="148.3">WE</text>
<text x="139.1" y="144.1" transform="rotate(-90 139.1 144.1)">M2</text>
<text x="77.2" y="163.8">PZP</text>
<text x="87" y="163.8">IN</text>
<text x="1.3" y="169">RES</text>
<text x="78.1" y="170.7">ZP</text>
<text x="1.2" y="174.2">UCC</text>
<text x="1.3" y="179.3">SDA</text>
<text x="290.5" y="179.3">INF1</text>
<text x="1.5" y="184.5">SCL</text>
<text x="85.4" y="181.1">PWR</text>
<text x="1.7" y="187.9">JP1</text>
<text x="1.7" y="194.8">JP2</text>
<text x="9.9" y="206.9">PULL_UP</text>
</g>
<g font-size="1.9">
<text x="168.7" y="16.2">DA2</text>
<text x="43.2" y="40.3">DD1</text>
<text x="31.6" y="47.2">31</text>
<text x="31.6" y="43.7">30</text>
<text x="35.2" y="44.8">PD0</text>
<text x="51.4" y="44.8">PC0</text>
<text x="56.7" y="47.2">24</text>
<text x="56.7" y="43.7">23</text>
<text x="31.6" y="50.6">32</text>
<text x="35.2" y="48.3">PD1</text>
<text x="35.2" y="51.7">PD2</text>
<text x="51.4" y="51.7">PC2</text>
<text x="51.4" y="48.3">PC1</text>
<text x="56.7" y="50.6">25</text>
<text x="283" y="50.8" transform="rotate(-90 283 50.8)">ANTEN</text>
<text x="32.6" y="54.1">1</text>
<text x="32.6" y="57.5">2</text>
<text x="35.2" y="55.2">PD3</text>
<text x="35.2" y="58.6">PD4</text>
<text x="51.4" y="58.6">PC4</text>
<text x="51.4" y="55.2">PC3</text>
<text x="56.7" y="57.5">27</text>
<text x="56.7" y="54.1">26</text>
<text x="31.6" y="64.4">10</text>
<text x="32.6" y="61">9</text>
<text x="35.2" y="65.5">PD6</text>
<text x="35.2" y="62">PD5</text>
<text x="48.7" y="65.5">RESET</text>
<text x="51.4" y="62">PC5</text>
<text x="56.7" y="64.4">29</text>
<text x="56.7" y="61">28</text>
<text x="31.6" y="67.8">11</text>
<text x="31.6" y="71.3">12</text>
<text x="35.2" y="68.9">PD7</text>
<text x="50" y="68.9">ADC6</text>
<text x="56.7" y="71.3">20</text>
<text x="56.7" y="67.8">19</text>
<text x="274.3" y="66.1">no mounting</text>
<text x="31.6" y="74.7">13</text>
<text x="35.2" y="72.4">PB0</text>
<text x="35.2" y="75.8">PB1</text>
<text x="50" y="75.8">ADC7</text>
<text x="50" y="72.4">AREF</text>
<text x="56.7" y="74.7">22</text>
<text x="283.4" y="75.8">X5</text>
<text x="31.6" y="78.2">14</text>
<text x="31.6" y="81.6">15</text>
<text x="35.2" y="79.3">PB2</text>
<text x="35.2" y="82.7">PB3</text>
<text x="51.1" y="82.7">VCC</text>
<text x="51.1" y="79.3">VCC</text>
<text x="56.7" y="81.6">6</text>
<text x="56.7" y="78.2">4</text>
<text x="275.5" y="78.2">1</text>
<text x="275.5" y="81.6">2</text>
<text x="31.6" y="85.1">16</text>
<text x="31.6" y="88.5">17</text>
<text x="35.2" y="86.1">PB4</text>
<text x="35.2" y="89.6">PB5</text>
<text x="49.7" y="86.1">AVCC</text>
<text x="50.8" y="89.6">GND</text>
<text x="56.7" y="88.5">3</text>
<text x="56.7" y="85.1">18</text>
<text x="275.5" y="85.1">3</text>
<text x="275.5" y="88.5">4</text>
<text x="32.6" y="91.9">7</text>
<text x="32.6" y="95.4">8</text>
<text x="35.2" y="93">XTAL1</text>
<text x="50.8" y="93">GND</text>
<text x="56.7" y="91.9">5</text>
<text x="56.7" y="95.4">21</text>
<text x="275.5" y="91.9">5</text>
<text x="275.5" y="95.4">6</text>
<text x="35.2" y="96.5">XTAL2</text>
<text x="50.8" y="96.5">GND</text>
<text x="275.5" y="98.8">7</text>
<text x="275.5" y="102.3">8</text>
<text x="17.1" y="133.3">5</text>
<text x="17.1" y="136.7">6</text>
<text x="41.2" y="136.7">2</text>
<text x="17.1" y="143.6">8</text>
<text x="41.2" y="140.2">3</text>
<text x="17.1" y="147.1">4</text>
<text x="41.2" y="147.1">7</text>
<text x="30.9" y="174.6">1</text>
<text x="30.9" y="178.1">2</text>
<text x="30.9" y="181.5">3</text>
<text x="30.9" y="185">4</text>
<text x="223.2" y="183" transform="rotate(-90 223.2 183)">TS922AID</text>
<text x="30.9" y="188.4">5</text>
<text x="30.9" y="191.8">6</text>
<text x="49.3" y="191.8">X3</text>
<text x="30.9" y="195.3">7</text>
<text x="30.9" y="198.7">8</text>
</g>
</svg>
